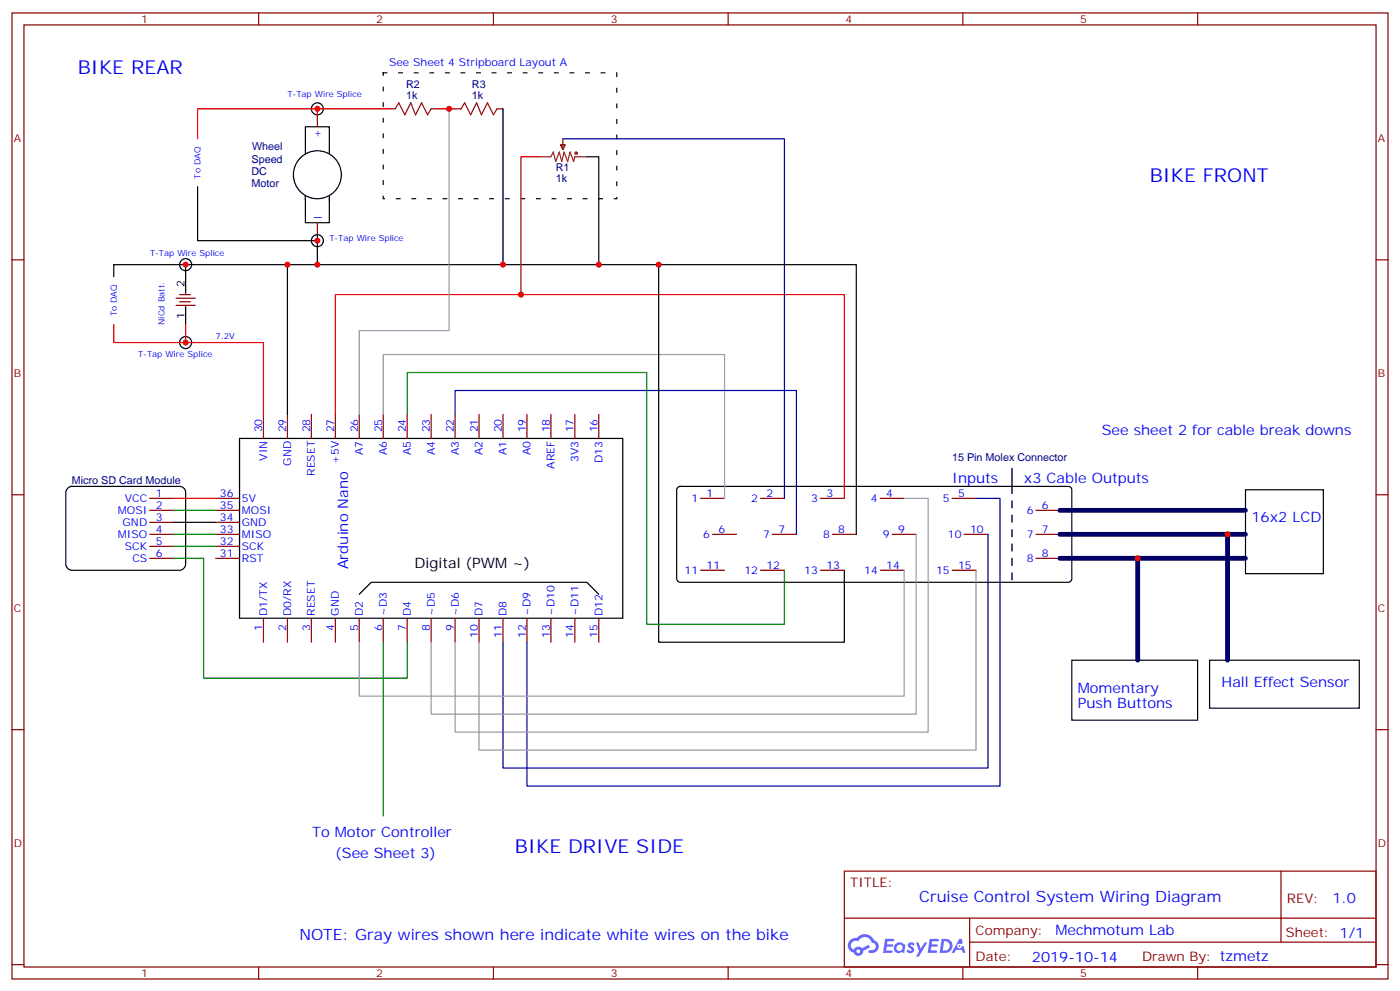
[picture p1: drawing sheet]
<svg xmlns="http://www.w3.org/2000/svg" width="412mm" height="292mm" viewBox="0 0 412 292" stroke-linecap="round" stroke-linejoin="round" font-family="sans-serif">
<g fill="none" stroke="#000" stroke-width=".35">
<path d="M298.1 137.9v5.3M366.9 144.2h22.9v24.7h-22.9zM315.7 194.3h37.1v17.6h-37.1zM356.3 194.3h44.1v14.1h-44.1z"/>
<circle cx="93.5" cy="32" r="1.76"/>
<circle cx="54.7" cy="77.9" r="1.76"/>
<circle cx="93.5" cy="70.8" r="1.76"/>
<circle cx="54.7" cy="100.8" r="1.76"/>
</g>
<path d="M112.9 21.4h68.8v37.1h-68.8z" fill="none" stroke="#000" stroke-width=".35" stroke-dasharray="1.1 3.5"/>
<g fill="none" stroke="#870000" stroke-width=".35">
<path d="M3.5 3.8h405.4v284.3h-405.4zM7.1 7.3h398.2v277.3h-398.2zM76.2 3.8v3.5M145.3 3.8v3.5M214.5 3.8v3.5M283.6 3.8v3.5M352.8 3.8v3.5M3.5 76.5h3.6M405.3 76.5h3.6M3.5 145.6h3.6M405.3 145.6h3.6M3.5 214.8h3.6"/>
<path d="M405.3 214.8h3.6M248.7 256.4h156.6v28.2h-156.6zM377.3 256.4v20.9M248.7 270.2h156.5M285.6 277.3h119.6M285.6 270.2v14.2M3.5 283.9h3.6M76.2 284.6v3.5M145.3 284.6v3.5M214.5 284.6v3.5M283.6 284.6v3.5M352.8 284.6v3.5"/>
<path d="M405.3 283.9h3.6"/>
</g>
<g fill="#5487ff">
<path d="M267.7 277.6a1.22 1.22 0 0 1 1.7 .2l-.4 .6a.47 .47 0 0 0-.3-.4 .47 .47 0 0 0-.5 .2l.1 .2a1.14 1.14 0 0 1 .8 1.8 1.14 1.14 0 0 1-1.9 0l-.2-.2 .5-.6 .7 .5a.29 .29 0 0 0 .3-.3 .29 .29 0 0 0-.2-.3 1.04 1.04 0 0 1-.6-1.7z"/>
<path d="M260.7 276.3h2.4l.3 .2-.2 .5-1.8 .1-.1 .8h1.5l.3 .4-.3 .4h-1.6l-.2 1.1h1.7l.2 .3-.2 .3-2.6 .1z"/>
<path d="M273.8 276.3h2.4l.3 .2-.1 .5-1.8 .1-.2 .8h1.6l.3 .4-.4 .4h-1.6l-.1 1.1h1.7l.2 .3-.2 .3-2.6 .1z"/>
<path d="M282.6 276.3h.7l.3 1.3-.6 .3a.69 .69 0 0 0-1 .3 .69 .69 0 0 0 .4 .9 .69 .69 0 0 0 .9-.6l.5-.2 .6 2.2h-.8l-.2-.9h-1.8l-.5 .9h-.8z"/>
<path d="M269.8 277.4h.8l.6 1.8 1.1-1.8h.9l-2.6 4.2h-.8l.9-1.5z"/>
<path d="M277.4 276.3l-.6 4.2h1.3a2.11 2.11 0 0 0 2.5-2.1 2.11 2.11 0 0 0-2.5-2.1zM278.1 277.1a1.39 1.39 0 0 1 1.7 1.4 1.39 1.39 0 0 1-1.8 1.3h-.3z"/>
<path d="M263.7 277.9a1.54 1.54 0 0 0-.1 2.2 1.54 1.54 0 0 0 2.2 .1l.6 .3 .3-2.3-.2-.3h-.4a1.49 1.49 0 0 0-2.4 0zM264 278.9a.94 .94 0 0 1 1.8 0 .94 .94 0 0 1-1.8 0z"/>
<path d="M250.4 276.7a2.18 2.18 0 0 0 1.1 3.7 1.44 1.44 0 0 0 1.6 .9 1.44 1.44 0 0 0 1.2-1.4l2-1.1-.5-.7-1.9 1a1.47 1.47 0 0 0-2.4 .4 1.39 1.39 0 0 1-.7-1.9 1.39 1.39 0 0 1 2-.5 2.12 2.12 0 0 1 2.2-1.3 2.12 2.12 0 0 1 1.9 1.7 1.14 1.14 0 0 1 1.1 1.4 1.14 1.14 0 0 1-1.7 .7 .43 .43 0 0 0-.5 .4 .43 .43 0 0 0 .4 .5 1.98 1.98 0 0 0 2.5-1.2 1.98 1.98 0 0 0-1.2-2.6 3.1 3.1 0 0 0-5.3-.6l-.9 .1zM252.3 280a.55 .55 0 0 1 1.1 0 .55 .55 0 0 1-1.1 0z"/>
<circle cx="282.6" cy="278.4" r=".26"/>
</g>
<g fill="none" stroke="#000" stroke-width=".35">
<path d="M148.2 32v45.9M58.2 55v15.8h35.3M89.9 57.5v1.1M90 58.5v7h7v-7M97 44.4v-7.1h-7v8M97 44.2v1M97 57.7v1.3M172.9 46.1h3.5v31.8M54.7 77.9h30M93.5 69.1v8.8M194 77.9v111.1h54.7v-21.1M33.5 81.4v-3.5h21.2v8.5"/>
<path d="M54.7 90.2v5.3M70.6 129h112.8v53h-112.8zM84.7 122v-44.1h167.5v79.4M20 143.7l1.2-.5h31.7a1.76 1.76 0 0 1 1.8 1.7v21.2a1.89 1.89 0 0 1-1.8 1.8h-31.7a1.89 1.89 0 0 1-1.8-1.8v-21.2zM51.2 153.7h12.3M199.6 143.6l.8-.4h114.6l.5 .4 .2 .6v26.5l-.4 .5-.6 .2-114.7-.1-.5-.4-.2-.6v-26.1zM105.8 174.9l3.6-3.5h63.5l3.5 3.5"/>
<circle cx="93.5" cy="51.4" r="7.1"/>
</g>
<g fill="none" stroke="#870000" stroke-width=".35">
<path d="M93.5 33.8v3.5M114.7 32h1.7M127 32h1.8M134.1 32h1.7M146.4 32h1.8M165.1 42.6h1.4l-.7 1.4zM165.8 40.9v3.1M93.5 65.5v3.6M51.9 89.9h5.6M51.9 87.8h5.6M52.9 88.8h3.2M52.9 86.7h3.2"/>
<path d="M77.6 122v7M84.7 122v7M91.7 122v7M98.8 122v7M105.8 122v7M112.9 122v7M119.9 122v7M127 122v7M134.1 122v7M141.1 122v7M148.2 122v7M155.2 122v7"/>
<path d="M162.3 122v7M169.3 122v7M176.4 122v7M44.1 157.3h7.1M44.1 153.7h7.1M44.1 150.2h7.1M44.1 146.7h7.1M63.5 157.3h7.1M63.5 153.7h7.1M63.5 150.2h7.1M63.5 146.7h7.1M206.4 146.7h7"/>
<path d="M209.9 157.3h7.1M224 146.7h7.1M227.5 157.3h7.1M241.7 146.7h7M245.2 157.3h7M259.3 146.7h7M262.8 157.3h7.1M280.5 146.7h7M284 157.3h7M305.2 157.3h7M305.2 150.2h7M44.1 164.3h7.1"/>
<path d="M44.1 160.8h7.1M63.5 164.3h7.1M63.5 160.8h7.1M206.4 167.9h7M224 167.9h7.1M241.7 167.9h7M259.3 167.9h7M280.5 167.9h7M305.2 164.3h7M77.6 182v7M84.7 182v7M91.7 182v7"/>
<path d="M98.8 182v7M105.8 182v7M112.9 182v7M119.9 182v7M127 182v7M134.1 182v7M141.1 182v7M148.2 182v7M155.2 182v7M162.3 182v7M169.3 182v7M176.4 182v7"/>
</g>
<path d="M158.7 46.1h3.6l.7-1.4 .7 2.9 1-2.9 .8 2.9 .7-2.9 1 2.9 .7-2.9 1.1 2.9 .3-1.5h3.6" fill="none" stroke="#8c2424" stroke-width=".35"/>
<g fill="none" stroke="#a10000" stroke-width=".35">
<path d="M116.4 32l1.1-1.7 1.7 3.5 1.8-3.5 1.4 3.5 1.8-3.5 1.7 3.5 1.1-1.8M135.8 32l1.1-1.7 1.7 3.5 1.8-3.5 1.4 3.5 1.8-3.5 1.7 3.5 1.1-1.8"/>
<circle cx="169.7" cy="45.1" r=".35"/>
</g>
<path d="M298.1 143.2v28.2" fill="none" stroke="#000" stroke-width=".35" stroke-dasharray="2.1 2.1"/>
<path d="M93.5 32h-35.3v8.9M114.7 32h-21.2v1.8M128.8 32h5.3M158.7 46.1h-5.2v40.6M33.5 95.5v5.3h21.2M54.7 95.5v5.3h22.9v21.2M98.8 122v-35.3h149.9v60M51.2 146.7h12.3" fill="none" stroke="#f00" stroke-width=".35"/>
<path d="M119.9 122v-12.4h70.6v74.1h40.6v-15.8M51.2 150.2h12.3M51.2 157.3h12.3M51.2 164.3h8.8v35.3h59.9v-10.6M51.2 160.8h12.3M112.9 189v51.2" fill="none" stroke="#008700" stroke-width=".35"/>
<path d="M165.8 40.9h65.3v105.8M134.1 122v-7.1h100.5v42.4M287.5 146.7h7.1v84.7h-139.4v-42.4M291 157.3v68.8h-142.8v-37.1" fill="none" stroke="#009" stroke-width=".35"/>
<path d="M132.3 32v65.3h-26.5v24.7M112.9 122v-17.6h100.5v42.3M266.3 146.7h7.1v68.8h-139.3v-26.5M269.9 157.3v52.9h-142.9v-21.2M266.3 167.9v37h-160.5v-15.9M287.5 167.9v52.9h-146.4v-31.8" fill="none" stroke="#999" stroke-width=".35"/>
<path d="M312.2 150.2h54.7z" fill="#000" stroke="#006" stroke-width="1.4"/>
<path d="M312.2 157.3h54.7M361.6 157.3v37M312.2 164.3h54.7M335.1 164.3v30" fill="none" stroke="#006" stroke-width="1.4"/>
<g fill="#c00">
<circle cx="84.7" cy="77.9" r=".88"/>
<circle cx="132.3" cy="32" r=".88"/>
<circle cx="93.5" cy="32" r=".88"/>
<circle cx="93.5" cy="77.9" r=".88"/>
<circle cx="194" cy="77.9" r=".88"/>
<circle cx="176.4" cy="77.9" r=".88"/>
<circle cx="153.5" cy="86.7" r=".88"/>
<circle cx="54.7" cy="100.8" r=".88"/>
<circle cx="148.2" cy="77.9" r=".88"/>
<circle cx="54.7" cy="77.9" r=".88"/>
<circle cx="93.5" cy="70.8" r=".88"/>
<circle cx="361.6" cy="157.3" r=".88"/>
<circle cx="335.1" cy="164.3" r=".88"/>
</g>
<g font-size="5.6" fill="#00f">
<text x="22.9" y="21.8">BIKE REAR</text>
<text x="338.7" y="53.6">BIKE FRONT</text>
<text x="151.7" y="251.1">BIKE DRIVE SIDE</text>
</g>
<g font-size="4.6" fill="#00f">
<text x="270.8" y="265.4">Cruise Control System Wiring Diagram</text>
<text x="88.2" y="276.7">NOTE: Gray wires shown here indicate white wires on the bike</text>
</g>
<g font-size="4.2" fill="#00f">
<text x="324.6" y="128">See sheet 2 for cable break downs</text>
<text x="280.5" y="142.2">Inputs</text>
<text x="301.6" y="142.1">x3 Cable Outputs</text>
<text x="368.7" y="153.7">16x2 LCD</text>
<text x="102.5" y="167.6" transform="rotate(-90 102.5 167.6)">Arduino Nano</text>
<text x="317.5" y="203.9">Momentary</text>
<text x="359.8" y="202.2">Hall Effect Sensor</text>
<text x="317.5" y="208.4">Push Buttons</text>
<text x="92" y="246.2">To Motor Controller</text>
<text x="98.8" y="252.5">(See Sheet 3)</text>
<text x="392.5" y="265.7">1.0</text>
<text x="310.9" y="275.2">Mechmotum Lab</text>
<text x="304" y="283">2019-10-14</text>
</g>
<text font-size="4.2" x="122.1" y="167.3">Digital (PWM ~)</text>
<g font-size="3.9" fill="#800">
<text x="250.5" y="261">TITLE:</text>
<text x="379.1" y="265.7">REV:</text>
<text x="287.4" y="275.2">Company:</text>
<text x="378.7" y="275.8">Sheet: 1/1</text>
<text x="287.4" y="282.9">Date:</text>
<text x="336.4" y="282.9">Drawn By: tzmetz</text>
</g>
<g font-size="3.2" fill="#800">
<text x="41.6" y="6.8">1</text>
<text x="110.8" y="6.8">2</text>
<text x="179.9" y="6.8">3</text>
<text x="249.1" y="6.8">4</text>
<text x="318.2" y="6.8">5</text>
<text x="4.1" y="41.9">A</text>
<text x="405.9" y="41.9">A</text>
<text x="4.1" y="111.1">B</text>
<text x="405.9" y="111.1">B</text>
<text x="4.1" y="180.2">C</text>
<text x="405.9" y="180.2">C</text>
<text x="4.1" y="249.3">D</text>
<text x="405.9" y="249.3">D</text>
<text x="41.6" y="287.6">1</text>
<text x="110.8" y="287.6">2</text>
<text x="179.9" y="287.6">3</text>
<text x="249.1" y="287.6">4</text>
<text x="318.2" y="287.6">5</text>
</g>
<g font-size="3.2" fill="#00f">
<text x="114.7" y="19.5">See Sheet 4 Stripboard Layout A</text>
<text x="94.5" y="40.6" transform="rotate(-90 94.5 40.6)">+</text>
<text x="94.8" y="64.4" transform="rotate(-90 94.8 64.4)">l</text>
<text x="77.3" y="127.3" transform="rotate(-90 77.3 127.3)">30</text>
<text x="84.3" y="127.3" transform="rotate(-90 84.3 127.3)">29</text>
<text x="91.4" y="127.3" transform="rotate(-90 91.4 127.3)">28</text>
<text x="98.4" y="127.3" transform="rotate(-90 98.4 127.3)">27</text>
<text x="105.5" y="127.3" transform="rotate(-90 105.5 127.3)">26</text>
<text x="112.5" y="127.3" transform="rotate(-90 112.5 127.3)">25</text>
<text x="119.6" y="127.3" transform="rotate(-90 119.6 127.3)">24</text>
<text x="126.6" y="127.3" transform="rotate(-90 126.6 127.3)">23</text>
<text x="133.7" y="127.3" transform="rotate(-90 133.7 127.3)">22</text>
<text x="140.8" y="127.3" transform="rotate(-90 140.8 127.3)">21</text>
<text x="147.8" y="127.3" transform="rotate(-90 147.8 127.3)">20</text>
<text x="154.9" y="127.3" transform="rotate(-90 154.9 127.3)">19</text>
<text x="161.9" y="127.3" transform="rotate(-90 161.9 127.3)">18</text>
<text x="169" y="127.3" transform="rotate(-90 169 127.3)">17</text>
<text x="176" y="127.3" transform="rotate(-90 176 127.3)">16</text>
<text x="78.7" y="135.6" transform="rotate(-90 78.7 135.6)">VIN</text>
<text x="85.7" y="137" transform="rotate(-90 85.7 137)">GND</text>
<text x="99.8" y="136.5" transform="rotate(-90 99.8 136.5)">+5V</text>
<text x="106.9" y="133.9" transform="rotate(-90 106.9 133.9)">A7</text>
<text x="113.9" y="133.9" transform="rotate(-90 113.9 133.9)">A6</text>
<text x="121" y="133.9" transform="rotate(-90 121 133.9)">A5</text>
<text x="128.1" y="133.9" transform="rotate(-90 128.1 133.9)">A4</text>
<text x="135.1" y="133.9" transform="rotate(-90 135.1 133.9)">A3</text>
<text x="142.2" y="133.9" transform="rotate(-90 142.2 133.9)">A2</text>
<text x="149.2" y="133.9" transform="rotate(-90 149.2 133.9)">A1</text>
<text x="156.3" y="133.9" transform="rotate(-90 156.3 133.9)">A0</text>
<text x="163.3" y="138" transform="rotate(-90 163.3 138)">AREF</text>
<text x="170.4" y="136" transform="rotate(-90 170.4 136)">3V3</text>
<text x="177.4" y="136.2" transform="rotate(-90 177.4 136.2)">D13</text>
<text x="92.8" y="140.1" transform="rotate(-90 92.8 140.1)">RESET</text>
<text x="36.8" y="147.7">VCC</text>
<text x="45.9" y="146.3">1</text>
<text x="45.9" y="149.9">2</text>
<text x="64.8" y="149.9">35</text>
<text x="64.8" y="146.3">36</text>
<text x="71.3" y="147.7">5V</text>
<text x="203.7" y="147.7">1</text>
<text x="208.1" y="146.3">1</text>
<text x="221.3" y="147.7">2</text>
<text x="225.8" y="146.3">2</text>
<text x="238.9" y="147.7">3</text>
<text x="243.4" y="146.3">3</text>
<text x="256.6" y="147.7">4</text>
<text x="261.1" y="146.3">4</text>
<text x="277.7" y="147.7">5</text>
<text x="282.2" y="146.3">5</text>
<text x="306.9" y="149.9">6</text>
<text x="34.7" y="151.3">MOSI</text>
<text x="36.1" y="154.8">GND</text>
<text x="45.9" y="153.4">3</text>
<text x="64.8" y="153.4">34</text>
<text x="71.3" y="154.8">GND</text>
<text x="71.3" y="151.3">MOSI</text>
<text x="302.4" y="151.3">6</text>
<text x="34.7" y="158.3">MISO</text>
<text x="36.8" y="161.9">SCK</text>
<text x="45.9" y="156.9">4</text>
<text x="45.9" y="160.4">5</text>
<text x="64.8" y="160.4">32</text>
<text x="64.8" y="156.9">33</text>
<text x="71.3" y="161.9">SCK</text>
<text x="71.3" y="158.3">MISO</text>
<text x="207.2" y="158.3">6</text>
<text x="211.7" y="156.9">6</text>
<text x="224.8" y="158.3">7</text>
<text x="229.3" y="156.9">7</text>
<text x="242.5" y="158.3">8</text>
<text x="246.9" y="156.9">8</text>
<text x="260.1" y="158.3">9</text>
<text x="264.6" y="156.9">9</text>
<text x="279.2" y="158.3">10</text>
<text x="285.8" y="156.9">10</text>
<text x="302.4" y="158.3">7</text>
<text x="306.9" y="156.9">7</text>
<text x="39" y="165.4">CS</text>
<text x="45.9" y="164">6</text>
<text x="64.8" y="164">31</text>
<text x="71.3" y="165.4">RST</text>
<text x="208.1" y="167.5">11</text>
<text x="225.8" y="167.5">12</text>
<text x="243.4" y="167.5">13</text>
<text x="261.1" y="167.5">14</text>
<text x="282.2" y="167.5">15</text>
<text x="302.4" y="165.4">8</text>
<text x="306.9" y="164">8</text>
<text x="201.6" y="168.9">11</text>
<text x="219.3" y="168.9">12</text>
<text x="236.9" y="168.9">13</text>
<text x="254.6" y="168.9">14</text>
<text x="275.7" y="168.9">15</text>
<text x="77.3" y="185.7" transform="rotate(-90 77.3 185.7)">1</text>
<text x="78.7" y="181.3" transform="rotate(-90 78.7 181.3)">D1/TX</text>
<text x="84.3" y="185.7" transform="rotate(-90 84.3 185.7)">2</text>
<text x="85.7" y="181.3" transform="rotate(-90 85.7 181.3)">D0/RX</text>
<text x="91.4" y="185.7" transform="rotate(-90 91.4 185.7)">3</text>
<text x="92.8" y="181.3" transform="rotate(-90 92.8 181.3)">RESET</text>
<text x="98.4" y="185.7" transform="rotate(-90 98.4 185.7)">4</text>
<text x="99.8" y="181.3" transform="rotate(-90 99.8 181.3)">GND</text>
<text x="105.5" y="185.7" transform="rotate(-90 105.5 185.7)">5</text>
<text x="106.9" y="181.3" transform="rotate(-90 106.9 181.3)">D2</text>
<text x="112.5" y="185.7" transform="rotate(-90 112.5 185.7)">6</text>
<text x="113.9" y="181.3" transform="rotate(-90 113.9 181.3)">~D3</text>
<text x="119.6" y="185.7" transform="rotate(-90 119.6 185.7)">7</text>
<text x="121" y="181.3" transform="rotate(-90 121 181.3)">D4</text>
<text x="126.6" y="185.7" transform="rotate(-90 126.6 185.7)">8</text>
<text x="128.1" y="181.3" transform="rotate(-90 128.1 181.3)">~D5</text>
<text x="133.7" y="185.7" transform="rotate(-90 133.7 185.7)">9</text>
<text x="135.1" y="181.3" transform="rotate(-90 135.1 181.3)">~D6</text>
<text x="142.2" y="181.3" transform="rotate(-90 142.2 181.3)">D7</text>
<text x="149.2" y="181.3" transform="rotate(-90 149.2 181.3)">D8</text>
<text x="156.3" y="181.3" transform="rotate(-90 156.3 181.3)">~D9</text>
<text x="163.3" y="181.3" transform="rotate(-90 163.3 181.3)">~D10</text>
<text x="170.4" y="181.3" transform="rotate(-90 170.4 181.3)">~D11</text>
<text x="177.4" y="181.3" transform="rotate(-90 177.4 181.3)">D12</text>
<text x="140.8" y="187.8" transform="rotate(-90 140.8 187.8)">10</text>
<text x="147.8" y="187.8" transform="rotate(-90 147.8 187.8)">11</text>
<text x="154.9" y="187.8" transform="rotate(-90 154.9 187.8)">12</text>
<text x="161.9" y="187.8" transform="rotate(-90 161.9 187.8)">13</text>
<text x="169" y="187.8" transform="rotate(-90 169 187.8)">14</text>
<text x="176" y="187.8" transform="rotate(-90 176 187.8)">15</text>
</g>
<g font-size="3.2" fill="#000080">
<text x="119.6" y="29.2">1k</text>
<text x="119.6" y="26">R2</text>
<text x="139" y="29.2">1k</text>
<text x="139" y="26">R3</text>
<text x="74.1" y="47.9">Speed</text>
<text x="74.3" y="44">Wheel</text>
<text x="74.1" y="51.4">DC</text>
<text x="163.7" y="53.6">1k</text>
<text x="163.7" y="50.4">R1</text>
<text x="74.1" y="55">Motor</text>
<text x="280.5" y="135.6">15 Pin Molex Connector</text>
<text x="21.2" y="142.6">Micro SD Card Module</text>
</g>
<g font-size="3.2">
<text x="54.3" y="84.6" transform="rotate(-90 54.3 84.6)">2</text>
<text x="54.3" y="94" transform="rotate(-90 54.3 94)">1</text>
</g>
<g font-size="2.5" fill="#00f">
<text x="84.7" y="28.5">T-Tap Wire Splice</text>
<text x="59.1" y="52.6" transform="rotate(-90 59.1 52.6)">To DAQ</text>
<text x="97" y="70.8">T-Tap Wire Splice</text>
<text x="44.2" y="75.2">T-Tap Wire Splice</text>
<text x="34.4" y="93.1" transform="rotate(-90 34.4 93.1)">To DAQ</text>
<text x="48.5" y="95.7" transform="rotate(-90 48.5 95.7)">NiCd Batt.</text>
<text x="63.5" y="99.9">7.2V</text>
<text x="40.7" y="105.2">T-Tap Wire Splice</text>
</g>
</svg>
